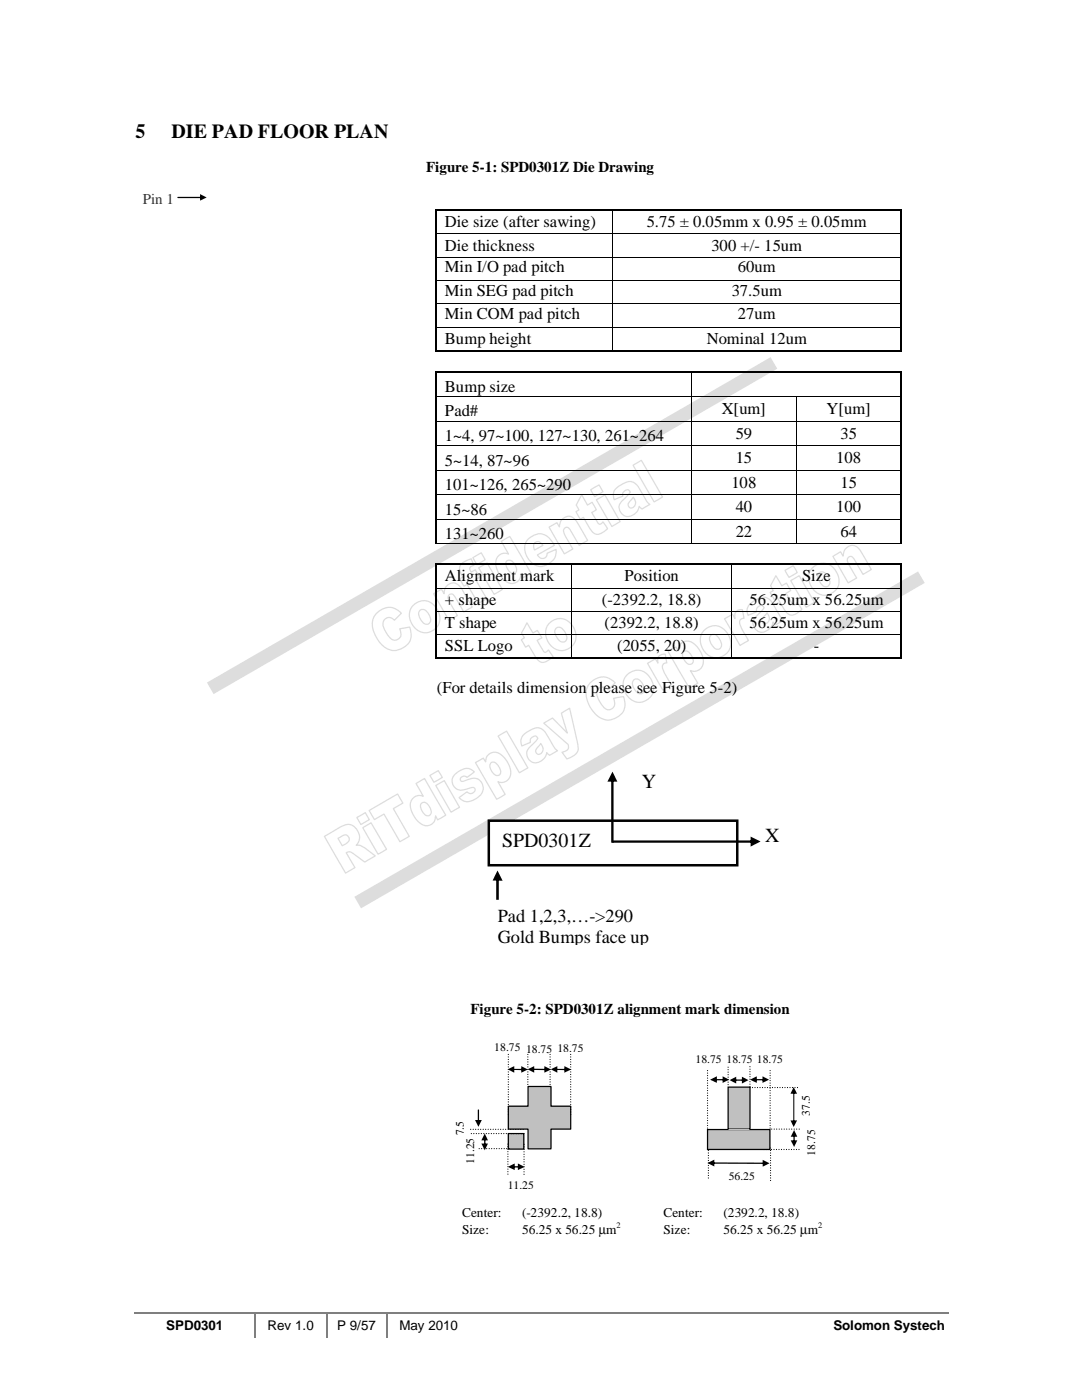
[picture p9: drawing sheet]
<svg xmlns="http://www.w3.org/2000/svg" width="216mm" height="279mm" viewBox="0 0 216 279" stroke-linecap="round" stroke-linejoin="round" font-family="sans-serif">
<path d="M26.9 262h23.8" fill="none" stroke="#808080" stroke-width=".3"/>
<path d="M50.7 261.9h.3v.3h-.3z" fill="#808080"/>
<path d="M51 262h14" fill="none" stroke="#808080" stroke-width=".3"/>
<path d="M65 261.9h.4v.3h-.4z" fill="#808080"/>
<path d="M65.4 262h11.6" fill="none" stroke="#808080" stroke-width=".3"/>
<path d="M77 261.9h.3v.3h-.3z" fill="#808080"/>
<path d="M77.3 262h16.5" fill="none" stroke="#808080" stroke-width=".3"/>
<path d="M93.8 261.9h.3v.3h-.3z" fill="#808080"/>
<path d="M94.1 262h67.6" fill="none" stroke="#808080" stroke-width=".3"/>
<path d="M161.7 261.9h.3v.3h-.3z" fill="#808080"/>
<path d="M77.2 262.2v4.8M162 262h27.4" fill="none" stroke="#808080" stroke-width=".3"/>
<path d="M50.8 262.2v4.8M65.2 262.2v4.8" fill="none" stroke="#808080" stroke-width=".34"/>
<g fill="none" stroke="#ddd" stroke-width=".25">
<path d="M116.1 98.8l1.1 2 1-.6 .4 .8 .4 .7-.9 .6 .2 .4a4.6 4.6 0 0 0 1.4 1.9l.6-.5 .9 1.4a2.46 2.46 0 0 1-2.6 1 10.9 10.9 0 0 1-2.2-3.2l-.6 .3-.9-1.5 .6-.3-.5-1zM117.9 97.7l1.6-.9 .8 1.3-1.6 1zM119 99.7l1.7-.9 3 5.3-1.6 1zM122.8 97.6l.7-.5a3.2 3.2 0 0 1 2.9-.8 5.1 5.1 0 0 1 1.9 2.4 4.5 4.5 0 0 0 1.4 2l-1.6 .9-.5-.6a2.32 2.32 0 0 1-3.1 1.9 1.82 1.82 0 0 1-.2-3.1l1-1a.61 .61 0 0 0 .3-.8 .88 .88 0 0 0-1 0 .88 .88 0 0 0-.3 1l-1.7 .7a2.04 2.04 0 0 1 .2-2.1zM126.3 92.8l1.7-.9 4.2 7.3-1.7 1zM126.4 99.2a1.2 1.2 0 0 1 .4 1.3 1.2 1.2 0 0 1-1 .9 .82 .82 0 0 1-.5-.8 .82 .82 0 0 1 .5-.7zM86.5 118.5l1.6-.9 .5 .9a1.88 1.88 0 0 1 1.5-2.1 1.88 1.88 0 0 1 2.2 1.4l1.9 3.4-1.7 .9-1.7-2.9a.74 .74 0 0 0-.5-.7 .74 .74 0 0 0-.9 .4 4.2 4.2 0 0 0 1.1 2.7l.8 1.3-1.7 .9zM92 112.6l.7-.5 1.3-.6 .6 1.3a.76 .76 0 0 0-.8 .5 .76 .76 0 0 0 .2 .9l.8-.5 .9 1.5-.8 .5 2.2 3.8-1.7 .9-2.2-3.8-.6 .4-.2-.4-.7-1.1 .6-.4-.1-.2a1.89 1.89 0 0 1-.2-2.3zM94.4 111.3l1.6-1 .8 1.4-1.6 1zM95.5 113.3l1.7-.9 3 5.2-1.6 1zM100 108l1.7-.9 4.3 7.3-1.6 .9-.5-.8a1.83 1.83 0 0 1-1 1.8 1.83 1.83 0 0 1-2.1-.4 4.4 4.4 0 0 1-1.7-4.5 1.78 1.78 0 0 1 2.4-.8zM101.1 112a1.11 1.11 0 0 1 1.6 .7 1.09 1.09 0 0 1-.2 1.8 2.03 2.03 0 0 1-1.4-2.5z"/>
<path d="M105.3 107.7a2.9 2.9 0 0 1 3.9-.6l.8 .7 .6 1-3.4 1.9a.99 .99 0 0 0 1.2 .8 .99 .99 0 0 0 .8-1.1l1.8-.8a3.1 3.1 0 0 1-3.9 3.3 3.8 3.8 0 0 1-2.1-4.9zM106.7 108.4a1 1 0 0 1 1.6 .4l-1.6 1-.2-.8zM109.6 105.2l1.5-.9 .5 .9a1.88 1.88 0 0 1 1.6-2.1 1.88 1.88 0 0 1 2.1 1.4l2 3.4-1.7 .9-1.7-2.9a.73 .73 0 0 0-1-.6 .73 .73 0 0 0-.4 1.1l1.8 3.2-1.7 .9zM154.8 114.9l1.2 2 .9-.5 .9 1.5-1 .5 .3 .4a4.8 4.8 0 0 0 1.3 2l.7-.5 .9 1.3a2.4 2.4 0 0 1-2.6 1 12.1 12.1 0 0 1-2.2-3.2l-.6 .3-.9-1.5 .6-.3-.5-1zM156.6 113.8l1.7-.9 .8 1.4-1.7 .9zM157.8 115.9l1.7-1 3 5.3-1.6 1zM162 113.4a2.97 2.97 0 0 1 5.1 1.2 2.93 2.93 0 0 1-1.6 4 2.93 2.93 0 0 1-3.9-2l-.1-.5a2.66 2.66 0 0 1 .5-2.7zM163.4 114.4a1.18 1.18 0 0 1 1.8 .7l.2 .4a.95 .95 0 0 1 .1 1.1 .95 .95 0 0 1-1.1 .4 2.73 2.73 0 0 1-1.1-2.4zM166.2 111l1.5-.9 .5 .9a1.88 1.88 0 0 1 1.5-2.1 1.88 1.88 0 0 1 2.2 1.4l2 3.4-1.7 .9-1.7-2.9a.73 .73 0 0 0-.6-.7 .73 .73 0 0 0-.8 .5v.4l.2 .6 1.6 2.9-1.7 .9zM75.2 122.3a3.2 3.2 0 0 1 4.9 .1l-1.4 1.4a1.3 1.3 0 0 0-1.8-.3 1.3 1.3 0 0 0-.3 1.8 4.1 4.1 0 0 0 2 2.4 1.28 1.28 0 0 0 1.2-.5 1.28 1.28 0 0 0 .1-1.4l-.1-.3 1.9-.4a3.3 3.3 0 0 1-.7 3.8 3.3 3.3 0 0 1-3.7 .6 6.2 6.2 0 0 1-3-5.5 2.73 2.73 0 0 1 .9-1.7zM82.3 120.9a2.91 2.91 0 0 1 4.9 .7 2.95 2.95 0 0 1-1.1 4.4 2.95 2.95 0 0 1-4.1-1.9 2.96 2.96 0 0 1 .3-3.2zM83.7 121.9a1.18 1.18 0 0 1 1.9 .7 1.12 1.12 0 0 1 .4 1.2 1.12 1.12 0 0 1-1 .8 2.43 2.43 0 0 1-1.4-2.5z"/>
<path d="M105.2 124.3l1.1 2 .9-.5 .9 1.5-.9 .5 .2 .4a4.8 4.8 0 0 0 1.4 2l.6-.5 1 1.3a2.47 2.47 0 0 1-2.7 1.1 12.1 12.1 0 0 1-2.2-3.3l-.6 .4-.9-1.5 .6-.4-.5-1zM109.5 124.5a2.99 2.99 0 0 1 5.2 1.2 2.94 2.94 0 0 1-1.7 4 2.94 2.94 0 0 1-3.9-2.1 3 3 0 0 1 .4-3.1zM110.9 125.4a1.16 1.16 0 0 1 1.8 .8l.2 .3a.94 .94 0 0 1 .1 1.2 .94 .94 0 0 1-1.1 .4 2.63 2.63 0 0 1-1.1-2.4zM117.8 136.2a3.2 3.2 0 0 1 5 .1l-1.4 1.4a1.3 1.3 0 0 0-1.8-.4 1.3 1.3 0 0 0-.4 1.9 3.6 3.6 0 0 0 2.3 2.5 1.42 1.42 0 0 0 .9-2.3l2-.4a3.3 3.3 0 0 1-.7 3.8 3.3 3.3 0 0 1-3.8 .5 5.9 5.9 0 0 1-2.8-5.9zM125 134.8a2.88 2.88 0 0 1 4.9 .7 2.94 2.94 0 0 1-1.2 4.4 2.94 2.94 0 0 1-4.1-2l-.1-.4a2.7 2.7 0 0 1 .5-2.7zM126.4 135.8a1.18 1.18 0 0 1 1.8 .7l.2 .3a.97 .97 0 0 1-.2 1.6 .97 .97 0 0 1-1.4-.6l-.6-1.3zM129.2 132.4l1.6-.9 .5 .8a1.28 1.28 0 0 1 .2-1.3 1.28 1.28 0 0 1 1.3-.4l.3 1.7a.84 .84 0 0 0-.9 .4 .84 .84 0 0 0 .1 .9l1.6 3.1-1.7 1zM133.3 130l1.6-.9 .4 .8a1.88 1.88 0 0 1 1.3-1.9 1.88 1.88 0 0 1 2.2 .7 4 4 0 0 1 1.3 4.3 1.86 1.86 0 0 1-2.3 .8l1.4 2.6-1.7 .9zM136.3 130.1a1.09 1.09 0 0 1 1.7 .7l.1 .3a.81 .81 0 0 1 .2 1.1 .81 .81 0 0 1-1 .3 2.05 2.05 0 0 1-1-2.4zM140.4 125.9a2.91 2.91 0 0 1 4.9 .7 2.95 2.95 0 0 1-1.2 4.4 2.95 2.95 0 0 1-4.1-1.9l-.3-1.5a2.52 2.52 0 0 1 .7-1.7zM141.8 126.9a1.17 1.17 0 0 1 1.8 .7 1.21 1.21 0 0 1-.3 2 2.11 2.11 0 0 1-1.7-2zM144.6 123.5l1.6-.9 .4 .8a1.32 1.32 0 0 1 1.5-1.7l.4 1.7a.84 .84 0 0 0-.9 .4 .84 .84 0 0 0 .1 1l1.7 3-1.7 1z"/>
<path d="M149.5 120.7l.9-.7a2.6 2.6 0 0 1 2.9-.5 16 16 0 0 1 2.5 3.7l.6 .6-1.6 .9-.5-.6a2.34 2.34 0 0 1-3.1 1.9 1.81 1.81 0 0 1-.2-3.1l1-1a.54 .54 0 0 0 .3-.8 .54 .54 0 0 0-.8-.2l-.5 .6v.6l-1.7 .7a1.9 1.9 0 0 1 .2-2.1zM153.1 122.3a1.3 1.3 0 0 1-.3 2.2 .67 .67 0 0 1-.7-.4 .67 .67 0 0 1 .2-.8zM83 156.4l1.7-1 4.2 7.3-1.6 .9-.4-.8a1.89 1.89 0 0 1-1.3 1.9 1.89 1.89 0 0 1-2.2-.7 4.8 4.8 0 0 1-1.4-3.9 1.81 1.81 0 0 1 2.5-1.2zM85.8 154.8l1.7-1 .8 1.4-1.7 .9zM87 156.8l1.6-1 3.1 5.3-1.7 1zM90.8 154.5a3 3 0 0 1 3.2-.9l.7 .5-1.5 1.1a.72 .72 0 0 0-.9-.2 .72 .72 0 0 0-.4 .7 .52 .52 0 0 0 .8 .1 3.2 3.2 0 0 1 2.8-.3 2.18 2.18 0 0 1 .9 2.2 2.18 2.18 0 0 1-1.5 1.7 2.32 2.32 0 0 1-3.3-.2l1.6-1.2a.88 .88 0 0 0 1 .3 .88 .88 0 0 0 .5-.9l-.1-.2a4.5 4.5 0 0 0-2.3 .5 1.82 1.82 0 0 1-1.9-1 1.82 1.82 0 0 1 .4-2.2zM94.9 152.2l1.5-.9 .5 .8a1.88 1.88 0 0 1 1.3-1.9 1.88 1.88 0 0 1 2.1 .7 4.1 4.1 0 0 1 1.4 4.2 1.84 1.84 0 0 1-2.3 .9l1.4 2.5-1.7 1zM97.9 152.3a1.08 1.08 0 0 1 1.6 .7 1.05 1.05 0 0 1-.1 1.8 1.9 1.9 0 0 1-1.5-2.5zM99.4 146.9l1.7-1 4.2 7.3-1.7 1zM104.6 146.5l.6-.4a2.65 2.65 0 0 1 3-.5 10.1 10.1 0 0 1 2.2 3.2l.3 .6 .6 .4-1.7 .9-.5-.5a2.31 2.31 0 0 1-3 1.9 1.94 1.94 0 0 1 .1-3.5l.7-.6a.54 .54 0 0 0 .3-.8 .54 .54 0 0 0-.8-.2l-.6 .5v.7l-1.7 .7a1.95 1.95 0 0 1 .5-2.4zM107.9 148.4a1.24 1.24 0 0 1-.4 2.2 .78 .78 0 0 1-.6-.7 .78 .78 0 0 1 .5-.8zM108.5 144.3l1.7-1 3 3-1.2-4 1.7-.9 .7 3.3a21.1 21.1 0 0 1 1 5 3.5 3.5 0 0 1-2.3 1.8l-1-1.4a1.14 1.14 0 0 0 1.3-1.5z"/>
<path d="M64.7 166.9l1.1-.6a10.1 10.1 0 0 1 3.7-1.8 2.54 2.54 0 0 1 1.6 4.2 3 3 0 0 1 2.5 1.2l1.3 .9-2.1 1.2-.8-.5a5.8 5.8 0 0 0-2.4-1.5l-.5 .2 1.7 2.9-1.8 1.1zM67.4 167.3l.6-.3a.92 .92 0 0 1 1.5-.1 .92 .92 0 0 1-.4 1.5l-.8 .4zM71.2 163.2l1.7-1 .8 1.4-1.7 .9zM72.4 165.2l1.6-1 3.1 5.3-1.7 1zM73.7 161.8l5.6-3.3 1.1 1.8-1.9 1.1 3.2 5.5-1.9 1.1-3.2-5.5-1.9 1.1zM84 160.4a1.04 1.04 0 0 1 1.7 .6 1.07 1.07 0 0 1-.2 1.8 1.98 1.98 0 0 1-1.5-2.4z"/>
</g>
<path d="M154.4 72.4l-112.4 65M183.9 115.2l-112.5 64.9" fill="none" stroke="#ddd" stroke-width="2.7" stroke-linecap="butt"/>
<path d="M97.5 163.7h49.6v8.9h-49.6z" fill-rule="evenodd" fill="#fff"/>
<path d="M97.5 163.8h49.6v8.9h-49.6z" fill="none" stroke="#010101" stroke-width=".5"/>
<g fill="#010101">
<path d="M99 175.4h.5v4.2h-.5zM99.3 173.7l1 2.1-2-.1z"/>
<path d="M122 155.7h.4v12.5h-.4zM122.2 154l1 2h-2z"/>
<path d="M122.2 167.7h27.9v.5h-27.9zM149.8 167l2 .9-2 1.1z"/>
</g>
<g fill="#000">
<path d="M86.8 41.8h.4v.3h-.4zM86.8 46.6h.4v.2h-.4zM86.8 51.3h.4v.1h-.4zM86.8 55.9h.4v.2h-.4zM122.1 41.8h.3v.3h-.3zM122.1 46.6h.1v.2h-.1zM122.1 51.3h.1v.1h-.1zM122.1 55.9h.1v.2h-.1zM179.7 41.8h.3v.3h-.3zM179.7 46.6h.3v.2h-.3zM179.7 51.3h.3v.1h-.3zM179.7 55.9h.3v.2h-.3z"/>
<path d="M86.8 60.5h.4v.2h-.4zM86.8 65.2h.4v.2h-.4zM86.8 69.9h.4v.2h-.4zM86.8 74h.4v.3h-.4zM86.8 79.1h.4v.1h-.4zM122.1 60.5h.1v.2h-.1zM122.1 65.2l.1 .2zM122.1 69.9h.3v.2h-.3zM137.9 74h.3v.3h-.3zM137.9 79.1h.1v.1h-.1zM158.8 79.1h.2v.1h-.2zM179.7 60.5h.3v.2h-.3z"/>
<path d="M179.7 65.2h.3v.2h-.3zM179.7 69.9h.3v.2h-.3zM179.7 74h.3v.3h-.3zM179.7 79.1h.3v.1h-.3zM86.8 84h.4v.2h-.4zM86.8 88.9h.4v.2h-.4zM86.8 93.8h.4v.1h-.4zM86.8 98.7h.4v.1h-.4zM137.9 84h.1v.2h-.1zM137.9 88.9h.1v.2h-.1zM137.9 93.8h.1v.1h-.1zM137.9 98.7l.1 .1z"/>
<path d="M158.8 84h.2v.2h-.2zM158.8 88.9h.2v.2h-.2zM158.8 93.8h.2v.1h-.2zM158.8 98.7h.2v.1h-.2zM179.7 84h.3v.2h-.3zM179.7 88.9h.3v.2h-.3zM179.7 93.8h.3v.1h-.3zM179.7 98.7h.3v.1h-.3zM86.8 103.5h.4v.2h-.4zM86.8 112.4h.4v.4h-.4zM86.8 117.3h.4v.1h-.4zM114 112.4h.3v.4h-.3z"/>
<path d="M114 117.3h.2v.1h-.2zM137.9 103.5h.1v.2h-.1zM137.9 108.5h.1v.1h-.1zM145.9 112.4h.3v.4h-.3zM145.9 117.3h.2v.1h-.2zM158.8 103.5h.2v.2h-.2zM158.8 108.5h.2v.1h-.2zM179.7 103.5h.3v.2h-.3zM179.7 108.5h.3v.1h-.3zM179.7 112.4h.3v.4h-.3zM179.7 117.3h.3v.1h-.3zM86.8 122h.4v.1h-.4z"/>
<path d="M86.8 126.6h.4v.1h-.4zM86.8 131.2h.4v.4h-.4zM114 122h.2v.1h-.2zM114 126.6h.2v.1h-.2zM114 131.2h.3v.4h-.3zM145.9 122h.2v.1h-.2zM145.9 126.6h.2v.1h-.2zM145.9 131.2h.3v.4h-.3zM179.7 122h.3v.1h-.3zM179.7 126.6h.3v.1h-.3zM179.7 131.2h.3v.4h-.3z"/>
</g>
<path d="M87.2 41.9h34.9M122.4 41.9h57.3M87.2 70h34.9M87.2 74.2h50.7M122.4 70h57.3M138.2 74.2h41.5" fill="none" stroke="#000" stroke-width=".3"/>
<g fill="none" stroke="#000" stroke-width=".34">
<path d="M87 42.1v4.5M87 46.8v4.5M87 51.4v4.5M87 56.1v4.4M179.8 42.1v4.5M179.8 46.8v4.5M179.8 51.4v4.5M179.8 56.1v4.4M87 60.7v4.5M87 65.4v4.5M87 74.3v4.7M87 79.2v4.7"/>
<path d="M179.8 60.7v4.5M179.8 65.4v4.5M179.8 74.3v4.7M179.8 79.2v4.7M87 84.2v4.7M87 89.1v4.7M87 93.9v4.8M87 98.8v4.7M179.8 84.2v4.7M179.8 89.1v4.7M179.8 93.9v4.8M179.8 98.8v4.7"/>
<path d="M87 103.7v4.8M87 112.8v4.5M87 117.4v4.5M87.2 112.6h26.8M114.3 112.6h31.6M146.2 112.6h33.5M179.8 103.7v4.8M179.9 112.8v4.5M179.9 117.4v4.5M87 122.1v4.5M87 126.7v4.5M87.2 131.4h26.8"/>
<path d="M114.3 131.4h31.6M146.2 131.4h33.5M179.9 122.1v4.5M179.9 126.7v4.5"/>
</g>
<g fill="none" stroke="#000" stroke-width=".2">
<path d="M87.2 46.7h34.9M87.2 51.4h34.9M87.2 56h34.9M122.2 42.1v4.5M122.2 46.8v4.5M122.2 51.4v4.5M122.2 56.1v4.4M122.2 46.7h57.5M122.2 51.4h57.5M122.2 56h57.5M87.2 60.6h34.9M87.2 65.3h34.9"/>
<path d="M87.2 79.2h50.7M122.2 60.7v4.5M122.2 65.4v4.5M122.2 60.6h57.5M122.2 65.3h57.5M138 74.3v4.7M138 79.2v4.7M138 79.2h20.8M158.9 79.2v4.7M159 79.2h20.7M87.2 84.1h50.7M87.2 89h50.7"/>
<path d="M87.2 93.9h50.7M87.2 98.7h50.7M138 84.2v4.7M138 89.1v4.7M138 93.9v4.8M138 98.8v4.7M138 84.1h20.8M138 89h20.8M138 93.9h20.8M138 98.7h20.8M158.9 84.2v4.7M158.9 89.1v4.7"/>
<path d="M158.9 93.9v4.8M158.9 98.8v4.7M159 84.1h20.7M159 89h20.7M159 93.9h20.7M159 98.7h20.7M86.8 108.5h51.1M87.2 103.6h50.7M87.2 117.3h26.8M114.1 112.8v4.5M114.1 117.4v4.5M114.2 117.3h31.7"/>
<path d="M138 103.7v4.8M138 103.6h20.8M138 108.5h20.8M146 112.8v4.5M146 117.4v4.5M146.1 117.3h33.6M158.9 103.7v4.8M159 103.6h20.7M159 108.5h20.7M87.2 122h26.8M87.2 126.7h26.8M114.1 122.1v4.5"/>
<path d="M114.1 126.7v4.5M114.2 122h31.7M114.2 126.7h31.7M146 122.1v4.5M146 126.7v4.5M146.1 122h33.6M146.1 126.7h33.6"/>
</g>
<path d="M101.4 220.8h4v-4h4.5v4h3.9v4.5h-3.9v3.9h-4.5v-3.9h-4z" fill-rule="evenodd" fill="#c0c0c0"/>
<path d="M101.4 220.8h4v-4h4.5v4h4v4.5h-4v4h-4.5v-4h-4z" fill="none" stroke="#010101" stroke-width=".25"/>
<path d="M101.4 226.2h3.1v3.1h-3.1z" fill-rule="evenodd" fill="#c0c0c0"/>
<path d="M101.4 226.2h3.1v3.1h-3.1z" fill="none" stroke="#010101" stroke-width=".25"/>
<path d="M101.4 210.4v12.4M105.3 210.4v6.2M109.8 210.4v6.2M113.9 210.4v12.4M101.3 228.3v6.3M101.6 229.2h-6.2M104.4 225.4h-10.5M104.5 226.2h-10.6M104.6 234.4v-6.3" fill="none" stroke="#010101" stroke-width=".25" stroke-dasharray="0 .5"/>
<g fill="#010101">
<path d="M102.3 232.8l1.4-.1 .1 .2-.1 .1h-1.3zM101.3 232.9l1.4-.7v1.3zM103.3 232.2l1.4 .7-1.4 .6z"/>
<path d="M106.2 213.3h2.8l.1 .1-.1 .2-2.7-.1zM105.3 213.4l1.3-.6v1.3zM108.6 212.8l1.3 .6-1.3 .7z"/>
<path d="M102.2 213.3h2.2l.1 .1-.1 .2-2.1-.1zM101.3 213.4l1.3-.6v1.3zM104 212.8l1.3 .6-1.3 .7z"/>
<path d="M110.8 213.3h2.1l.2 .1-.2 .2-2-.1zM109.9 213.4l1.3-.6v1.3zM112.6 212.8l1.4 .6-1.4 .7z"/>
<path d="M96.6 227.2h.3v1.4l-.2 .1-.1-.1zM96.1 228.2h1.3l-.7 1.4zM96.7 226.2l.7 1.4h-1.3z"/>
<path d="M95.4 221.5h.2v2.4l-.1 .1-.2-.1zM94.8 223.5h1.3l-.6 1.4z"/>
</g>
<path d="M145.3 213v3.7M149.6 216.9v-4.3M141.4 229.1v6.2M153.8 229.1v6.5M159.4 229.4h-7M159.5 225.3h-5.5" fill="none" stroke="#010101" stroke-width=".25" stroke-dasharray="0 .5"/>
<g fill="#010101">
<path d="M146.5 215.5l1.9-.1 .1 .2-.1 .1h-1.8zM145.6 215.6l1.3-.7v1.3zM148 214.9l1.4 .7-1.4 .6z"/>
<path d="M142.1 232h10.4l.2 .2-.2 .1-10.3-.1zM141.2 232.1l1.3-.7v1.4zM152.2 231.5l1.3 .7-1.3 .6z"/>
<path d="M158.4 226.4l.2 .1v1.4l-.1 .1-.2-.1zM157.8 227.6h1.3l-.6 1.3zM158.5 225.5l.6 1.4h-1.3z"/>
</g>
<path d="M141.2 225.4h12.4v4h-12.4z" fill-rule="evenodd" fill="#c0c0c0"/>
<path d="M141.2 225.4h12.4v4h-12.4z" fill="none" stroke="#010101" stroke-width=".25"/>
<path d="M145.3 216.9h4.3v8.4h-4.3z" fill-rule="evenodd" fill="#c0c0c0"/>
<path d="M145.3 217h4.3v8.3h-4.3z" fill="none" stroke="#010101" stroke-width=".25"/>
<path d="M141.2 225.1v-11.8M153.7 225.1v-11.8" fill="none" stroke="#010101" stroke-width=".25" stroke-dasharray="0 .5"/>
<g fill="#010101">
<path d="M142.6 215.4l1.9-.1 .1 .2-.1 .1h-1.8zM141.7 215.5l1.3-.7v1.3zM144.2 214.8l1.3 .7-1.3 .6z"/>
<path d="M150.6 215.4l1.9-.1 .1 .2-.1 .1h-1.8zM149.6 215.5l1.4-.7v1.3zM152.1 214.8l1.4 .7-1.4 .6z"/>
</g>
<path d="M159.1 217h-9.7" fill="none" stroke="#010101" stroke-width=".25" stroke-dasharray="0 .5"/>
<path d="M158.3 217.9h.2v6l-.1 .2zM157.7 223.6h1.3l-.6 1.3zM158.4 217l.6 1.3h-1.3z" fill="#010101"/>
<path d="M145.5 225.4h3.9" fill="none" stroke="#c0c0c0" stroke-width=".25"/>
<path d="M35.4 39.3h4.9l.1 .1-.1 .1h-4.8zM39.9 38.7l1.3 .7-1.3 .6z" fill="#010101"/>
<g font-size="4">
<text x="27.1" y="27.6">5</text>
<text x="34.2" y="27.6">DIE PAD FLOOR PLAN</text>
<text x="128.1" y="157.3">Y</text>
<text x="100.2" y="169">SPD0301Z</text>
<text x="152.7" y="168.1">X</text>
</g>
<g font-size="3.7">
<text x="99.3" y="183.9">Pad 1,2,3,…-&gt;290</text>
<text x="99.3" y="188.2">Gold Bumps face up</text>
</g>
<g font-size="3.3">
<text x="88.8" y="45.4">Die size (after sawing)</text>
<text x="129.1" y="45.4">5.75 ± 0.05mm x 0.95 ± 0.05mm</text>
<text x="88.8" y="50">Die thickness</text>
<text x="142" y="50">300 +/- 15um</text>
<text x="88.8" y="54.4">Min I/O pad pitch</text>
<text x="88.8" y="59.1">Min SEG pad pitch</text>
<text x="146" y="59.1">37.5um</text>
<text x="147.2" y="54.4">60um</text>
<text x="88.8" y="63.7">Min COM pad pitch</text>
<text x="147.2" y="63.7">27um</text>
<text x="88.8" y="68.7">Bump height</text>
<text x="141" y="68.7">Nominal 12um</text>
<text x="88.8" y="78.2">Bump size</text>
<text x="88.8" y="83.1">Pad#</text>
<text x="144" y="82.6">X[um]</text>
<text x="164.9" y="82.6">Y[um]</text>
<text x="88.8" y="88">1~4, 97~100, 127~130, 261~264</text>
<text x="146.8" y="87.5">59</text>
<text x="167.7" y="87.5">35</text>
<text x="88.8" y="92.9">5~14, 87~96</text>
<text x="146.8" y="92.5">15</text>
<text x="166.9" y="92.5">108</text>
<text x="88.8" y="97.8">101~126, 265~290</text>
<text x="146" y="97.3">108</text>
<text x="167.7" y="97.3">15</text>
<text x="88.8" y="102.7">15~86</text>
<text x="88.8" y="107.6">131~260</text>
<text x="146.8" y="102.2">40</text>
<text x="146.8" y="107.1">22</text>
<text x="166.9" y="102.2">100</text>
<text x="167.7" y="107.1">64</text>
<text x="88.8" y="116">Alignment mark</text>
<text x="124.6" y="116">Position</text>
<text x="160.1" y="116">Size</text>
<text x="88.8" y="120.7">+ shape</text>
<text x="88.8" y="125.4">T shape</text>
<text x="120.1" y="120.7">(-2392.2, 18.8)</text>
<text x="120.7" y="125.4">(2392.2, 18.8)</text>
<text x="149.6" y="120.7">56.25um x 56.25um</text>
<text x="149.6" y="125.4">56.25um x 56.25um</text>
<text x="88.8" y="130">SSL Logo</text>
<text x="123.1" y="130">(2055, 20)</text>
<text x="162.4" y="130">-</text>
<text x="87.2" y="138.3">(For details dimension please see Figure 5-2)</text>
</g>
<g font-size="3">
<text x="85" y="34.2">Figure 5-1: SPD0301Z Die Drawing</text>
<text x="93.9" y="202.3">Figure 5-2: SPD0301Z alignment mark dimension</text>
</g>
<text font-size="3" fill="#333" x="28.5" y="40.7">Pin 1</text>
<g font-size="2.7">
<text x="92.2" y="242.9">Center:</text>
<text x="104.2" y="242.9">(-2392.2, 18.8)</text>
<text x="132.4" y="242.9">Center:</text>
<text x="144.4" y="242.9">(2392.2, 18.8)</text>
<text x="92.2" y="246.2">Size:</text>
<text x="104.2" y="246.2">56.25 x 56.25 µm</text>
<text x="132.4" y="246.2">Size:</text>
<text x="144.4" y="246.2">56.25 x 56.25 µm</text>
<text x="33.1" y="265.4">SPD0301</text>
<text x="53.4" y="265.5">Rev 1.0</text>
<text x="67.3" y="265.5">P 9/57</text>
<text x="79.7" y="265.5">May 2010</text>
<text x="166.3" y="265.4">Solomon Systech</text>
</g>
<g font-size="2.3">
<text x="98.6" y="209.8">18.75 18.75</text>
<text x="111.3" y="210">18.75</text>
<text x="138.8" y="212.2">18.75</text>
<text x="144.9" y="212.1">18.75</text>
<text x="151" y="212.1">18.75</text>
<text x="92.5" y="226.6" transform="rotate(-90 92.5 226.6)">7.5</text>
<text x="161.6" y="222.6" transform="rotate(-90 161.6 222.6)">37.5</text>
<text x="94.6" y="232.3" transform="rotate(-90 94.6 232.3)">11.25</text>
<text x="162.7" y="230.7" transform="rotate(-90 162.7 230.7)">18.75</text>
<text x="101.3" y="237.2">11.25</text>
<text x="145.4" y="235.5">56.25</text>
</g>
<g font-size="1.7">
<text x="123" y="245">2</text>
<text x="163.2" y="245">2</text>
</g>
</svg>
